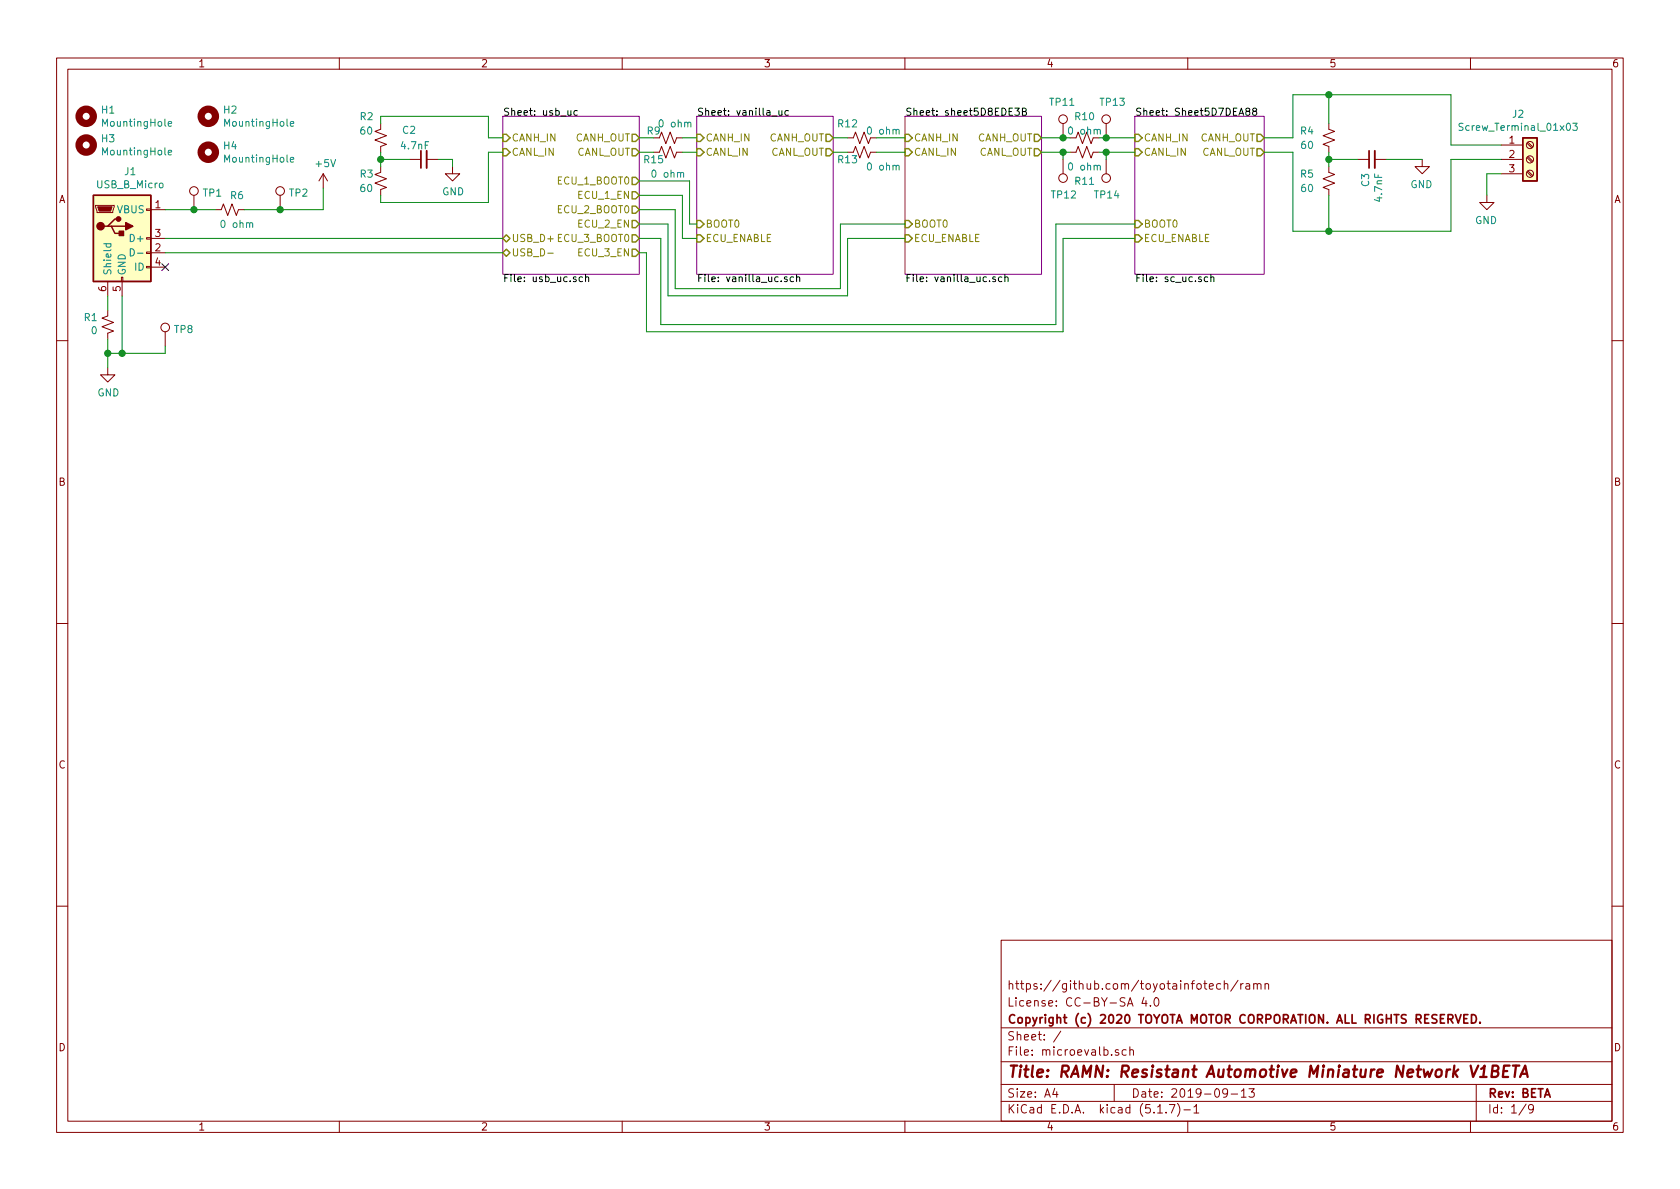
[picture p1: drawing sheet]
<svg xmlns="http://www.w3.org/2000/svg" width="297mm" height="210mm" viewBox="0 0 297 210" stroke-linecap="round" stroke-linejoin="round" font-family="sans-serif">
<g fill="none" stroke="#840000" stroke-width=".18">
<path d="M10 10.3h277v189.9h-277zM12 12.2h273v186.1h-273zM60 10.3v1.9M110 10.3v1.9M160 10.3v1.9M210 10.3v1.9M260 10.3v1.9M16.9 36.3h3.3v.3l-.3 1h-2.8zM25.9 37h.8v.2h-.8zM26.7 37.1h2.5M34.3 34.5v2.6M38.1 37.1h1l.4-1 .8 2 .7-2 .8 2 .4-1h1"/>
<path d="M49.5 34.5v2.6M57.1 30.7l-.7 1.3M57.1 30.7v2.6M57.1 30.7l.8 1.3M67.3 21.8v1.1l-1 .3 2 .8-2 .8 2 .7-1 .4v1M67.3 29.5v1l-1 .4 2 .7-2 .8 2 .7-1 .4v1M72.4 28.2h2M75.4 28.2h2.1M80 29.5v1.2h1.3l-1.3 1.3-1.3-1.3h1.3M115.6 26.9h1l.4-1 .7 2 .8-2 .8 2 .3-1h1M116.6 24.4l.4-1 .7 2 .8-2 .8 2 .3-1h1M149.9 24.4h1l.4-1 .7 2 .8-2 .7 2 .4-1"/>
<path d="M149.9 26.9h1l.4-1 .7 2 .8-2 .7 2 .4-1h1M188 21.8v2.6M188 28.2v2.5M189.2 26.9h1l.4-1 .8 2 .8-2 .7 2 .4-1h1M190.2 24.4l.4-1 .8 2 .8-2 .7 2 .4-1M195.6 21.8v2.6M195.6 28.2v2.5M234.9 29.5v1l1.1 .4-2.1 .7 2.1 .8-2.1 .7 1 .4v1M234.9 21.8v1.1l1.1 .3-2.1 .8 2.1 .8-2.1 .7 1 .4v1M240 28.2h2.1M243.1 28.2h2M251.5 28.2v1.3h-1.3l1.3 1.2 1.2-1.2h-1.2"/>
<path d="M262.9 34.5v1.3h-1.3l1.3 1.3 1.3-1.3h-1.3M265.4 28.2h3.8M265.4 25.6h3.8M265.4 30.7h3.8M270 30.4l.8 .8M270 27.9l.8 .8M270 25.3l.8 .9M270.2 30.2l.8 .9M270.2 27.7l.8 .8M270.2 25.1l.8 .9M19 54.9v1l-1 .4 2.1 .7-2.1 .8 2.1 .7-1.1 .4v1M19 49.8v2.5"/>
<path d="M21.5 49h.2v.8h-.2zM21.6 49.8v2.5M25.9 47.1h.8v.3h-.8zM25.9 44.6h.8v.2h-.8zM25.9 42h.8v.3h-.8zM26.7 44.7h2.5M26.7 42.2h2.5M26.7 47.2h2.5M29.2 58.7v2.5M10 60.2h2M19 65v1.3h1.3l-1.3 1.3-1.2-1.3h1.2M285 60.2h2"/>
<path d="M10 110.3h2M285 110.3h2M10 160.2h2M177 166.3h108v32h-108zM202.3 176.3l-.4 1.1h.9M202.6 176.9v1M203.4 177.8v.1M204.2 176.6l.2-.2a.8 .8 0 0 1 .5 .8 .8 .8 0 0 1-.5 .7l-.2-.1-.2-.4zM213.8 174.4l.7-.1v-.3l-.5-.1-.2 .2 .1 .7h.6M215.8 174l-.4-.1-.3 .3 .1 .6 .2 .1 .4-.1M216.5 174.1l.2-.2 .3 .1 .1 .9M216.5 173.4v1.5"/>
<path d="M218.9 173.3l-1.3 2M219.4 173.9v1M219.8 173.9l-.4 .3M220.3 174h.6l.1 .9M221 174.3l-.6 .1a.29 .29 0 0 0-.2 .2 .29 .29 0 0 0 .2 .3l.6-.1M221.7 174.1l.2-.2 .3 .1 .1 .9M221.7 173.9v1M222.3 174.1a.36 .36 0 0 1 .3-.2 .36 .36 0 0 1 .4 .2v.8M223.7 174.1l.2-.2 .3 .1 .1 .9M223.7 173.9v1M285 160.2h2M60 198.3v1.9"/>
<path d="M110 198.3v1.9M160 198.3v1.9M177 194.8h108M177 191.8h108M177 187.8h108M177 181.8h108M186.5 192.5l-.4 1h1M186.8 193v1M187.6 182.3l-1.3 2M197 191.8v3M197.8 185.7a.37 .37 0 0 0-.6 .1l.1 .2 .5 .2v.1l-.2 .3-.4-.1M199.1 185.7l-.4-.1-.3 .3 .1 .6 .2 .1 .4-.1"/>
<path d="M199.8 185.7a.37 .37 0 0 1 .6 .1v.8M199.8 185.1v1.5M204.7 196.8h.8M206.2 196.7v.1M206.8 195.3h.9l-.6 1.5M208.2 195.1a1.71 1.71 0 0 1 0 2.3M209.3 196.3h1.2M210 198.3v1.9M211.1 195.8l.4-.5v1.5M211.1 196.8h.9M217 193.2l-.1 .2a.48 .48 0 0 1-.6-.1v-.6a.48 .48 0 0 1 .6-.1l.1 .1a1.19 1.19 0 0 1-.2 1.2l-.5 .1M217.7 193.5h1.1"/>
<path d="M219.5 193l.4-.5v1.5M219.5 194h.8M220.8 192.5h1l-.5 .6 .4 .1v.7l-.2 .1-.7-.1M260 198.3v1.9M261 191.8v6.5M269.8 195.2l-1.2 2M271.1 196l-.3 .3-.4-.1-.1-.2v-.4l.1-.2 .4-.1 .2 .2a1.19 1.19 0 0 1-.2 1.2l-.4 .1"/>
<circle cx="34.3" cy="33.8" r=".76"/>
<circle cx="49.5" cy="33.8" r=".76"/>
<circle cx="188" cy="31.5" r=".76"/>
<circle cx="188" cy="21.1" r=".76"/>
<circle cx="195.6" cy="21.1" r=".76"/>
<circle cx="195.6" cy="31.5" r=".76"/>
<circle cx="270.5" cy="28.2" r=".63"/>
<circle cx="270.5" cy="25.6" r=".63"/>
<circle cx="270.5" cy="30.7" r=".63"/>
<circle cx="29.2" cy="57.9" r=".76"/>
</g>
<path d="M261.7 190.4h1.1M261.9 189l.6-.6-.2 2M263.8 189.4l.9-.1a.47 .47 0 0 0 .3-.5 .47 .47 0 0 0-.4-.4h-.7l-.2 2h.8a.53 .53 0 0 0 .4-.5 .53 .53 0 0 0-.4-.5M265.8 189.4h.7M266.9 188.4h-1l-.2 2h.9M267.5 188.4h1.1M268 188.4l-.2 2M268.8 190.4l.9-2 .4 2M269 189.9h1" fill="none" stroke="#840000" stroke-width=".41"/>
<path d="M74.4 26.7v3M242.1 26.7v3M257.3 179.4l.5 1.5 .5-1.5M259.5 179.4h-.7v1.5h.7M260.2 179.4a.76 .76 0 0 1 .8 .8 .76 .76 0 0 1-.8 .7zM258.8 180.1h.5M261.7 180.8v.1" fill="none" stroke="#840000" stroke-width=".3"/>
<path d="M88.9 20.6h24.1v27.9h-24.1zM123.2 20.6h24.1v27.9h-24.1zM160 20.6h24.1v27.9h-24.1zM200.7 20.6h22.8v27.9h-22.8z" fill="none" stroke="#840084" stroke-width=".18"/>
<g fill="none" stroke="#000" stroke-width=".18">
<path d="M100.4 19.6l.1 .7 .3 .1 .1-.1M100.9 19.6v.8M102.1 19.6h-.4l-.2 .2 .1 .5h.5M137.7 19.6l.1 .7 .3 .1 .2-.1M138.3 19.6v.8M139.4 19.6h-.4l-.2 .2 .1 .5h.5M179.4 19.1h.8l-.4 .5 .4 .1-.1 .6-.5 .1-.2-.1M180.8 19.7h.5l.1-.2v-.3l-.6-.1v1.3h.5l.1-.1 .1-.3-.3-.3M220.5 19.7l-.2-.1v-.4l.5-.1 .1 .1v.4l-.5 .1-.1 .2v.3l.2 .2h.3l.2-.2-.1-.4-.1-.1M221.7 19.7l-.2-.3 .2-.3h.2l.3 .3-.1 .2-.5 .1-.1 .2v.3l.2 .2 .4-.1 .1-.1v-.3l-.3-.2M136.4 20.5h1M103 49h-.4l-.2 .2 .1 .6h.5"/>
<path d="M103.5 49.1l.2-.1h.3l.1 .8M103.5 48.5v1.3M139.2 49h-.3l-.2 .1v.2l.5 .1v.4h-.5M140.3 49h-.3l-.3 .2 .1 .6h.5M140.8 49.1l.2-.1h.3l.1 .8M140.8 48.5v1.3M176 49h-.3l-.2 .1 .1 .2 .4 .1v.4h-.5M177.1 49h-.3l-.3 .2 .2 .6h.4M177.7 49.1l.2-.1h.3v.8M177.7 48.5v1.3M213.5 49h-.3l-.3 .2 .2 .6h.4M214.1 49.1l.2-.1h.3v.8"/>
<path d="M214.1 48.5v1.3"/>
</g>
<g fill="none" stroke="#848400" stroke-width=".25">
<path d="M88.9 26.3h.6l.7 .6-.7 .7h-.6zM88.9 23.7h.6l.7 .7-.7 .6h-.6zM111.8 26.3h.6l.6 .6-.6 .7h-.6zM111.8 23.7h.6l.6 .7-.6 .6h-.6zM111.8 39h.6l.6 .6-.6 .7h-.6zM111.8 33.9h.6l.6 .6-.6 .7h-.6zM111.8 36.4h.6l.6 .7-.6 .6h-.6zM111.8 31.4h.6l.6 .6-.6 .6h-.6zM123.2 26.3h.6l.7 .6-.7 .7h-.6zM123.2 23.7h.6l.7 .7-.7 .6h-.6zM123.2 39h.6l.7 .6-.7 .7h-.6zM146 26.3h.7l.6 .6-.6 .7h-.7z"/>
<path d="M146 23.7h.7l.6 .7-.6 .6h-.7zM160 26.3h.7l.6 .6-.6 .7h-.7zM160 23.7h.7l.6 .7-.6 .6h-.7zM160 39h.7l.6 .6-.6 .7h-.7zM182.9 26.3h.6l.6 .6-.6 .7h-.6zM182.9 23.7h.6l.6 .7-.6 .6h-.6zM200.7 26.3h.6l.6 .6-.6 .7h-.6zM200.7 23.7h.6l.6 .7-.6 .6h-.6zM200.7 39h.6l.6 .6-.6 .7h-.6zM222.2 26.3h.7l.6 .6-.6 .7h-.7zM222.2 23.7h.7l.6 .7-.6 .6h-.7zM88.9 44.7l.6-.6 .7 .6-.7 .6z"/>
<path d="M88.9 42.2l.6-.7 .7 .7-.7 .6zM111.8 44.1h.6l.6 .6-.6 .6h-.6zM111.8 41.5h.6l.6 .7-.6 .6h-.6zM123.2 41.5h.6l.7 .7-.7 .6h-.6zM160 41.5h.7l.6 .7-.6 .6h-.7zM200.7 41.5h.6l.6 .7-.6 .6h-.6z"/>
</g>
<path d="M96.9 44.8h.9" fill="none" stroke="#848400" stroke-width=".18"/>
<g fill="#ffffc2" stroke="#ffffc2" stroke-width=".18">
<path d="M16.5 34.5h10.2v15.3h-10.2z"/>
<path d="M269.2 24.4h2.6v7.6h-2.6z"/>
</g>
<path d="M16.5 34.5h10.2v15.3h-10.2zM19 40h.7l.6 1.3h1.3M19.7 40h2.5M21 38.7h-.7l-1.3 1.3h-.6M269.2 24.4h2.6v7.6h-2.6z" fill="none" stroke="#840000" stroke-width=".25"/>
<g fill="#840000" stroke="#840000" stroke-width=".25">
<path d="M21.1 40.9h.7v.8h-.7z"/>
<path d="M22.2 39.4l1.3 .6-1.3 .6z"/>
<circle cx="17.8" cy="40" r=".63"/>
<circle cx="21" cy="38.7" r=".38"/>
</g>
<path d="M17.3 36.6h2.5l-.2 .7h-2.1z" fill="#840000" stroke="#840000" stroke-width=".18"/>
<path d="M29.7 27l.7-.1-.1-.3h-.4l-.2 .1 .1 .7h.5M29.7 21.9l.7-.1-.1-.3h-.4l-.2 .2 .1 .6h.5M51.3 28.2l.6-.1v-.2l-.4-.1-.2 .2 .1 .6h.5M51.3 21.9l.6-.1v-.3h-.4l-.2 .2 .1 .6h.5M258.7 21.9l-.5-.1-.2 .1 .1 .4 .5 .3 .1 .2-.3 .3-.4-.1M278.1 21.8h.8l-.4 .5 .3 .1v.6l-.5 .1-.2-.2M18.3 43.1h1.3M18.8 43.1v.4l.2 .2 .6-.1v-.5M23 44a.64 .64 0 0 1 .8 .6 .64 .64 0 0 1-.8 .7zM24.3 44.8h1" fill="none" stroke="#008484" stroke-width=".18"/>
<path d="M75.4 26.7v3M243.1 26.7v3" fill="none" stroke="#840000" stroke-width=".33"/>
<g fill="none" stroke="#840000" stroke-width="1.3">
<circle cx="15.2" cy="25.6" r="1.27"/>
<circle cx="15.2" cy="20.6" r="1.27"/>
<circle cx="36.8" cy="20.6" r="1.27"/>
<circle cx="36.8" cy="26.9" r="1.27"/>
</g>
<g fill="none" stroke="#008400" stroke-width=".18">
<path d="M234.9 16.8v5M29.2 37.1h8.9M57.1 33.3v3.8h-13.9M67.3 21.8v-1.2h19.1v3.8h2.5M67.3 28.2h5.1M67.3 26.9v2.6M77.5 28.2h2.5v1.3M88.9 26.9h-2.5v8.9h-19.1v-1.3M113 26.9h2.6M113 24.4h2.6M113 34.5h7.6v7.7h2.6M113 39.6h5.1v12.7h31.8v-10.1h10.1"/>
<path d="M113 37.1h6.4v13.9h29.2v-11.4h11.4M113 32h8.9v7.6h1.3M120.6 26.9h2.6M120.6 24.4h2.6M147.3 26.9h2.6M147.3 24.4h2.6M154.9 26.9h5.1M154.9 24.4h5.1M184.1 26.9h5.1M184.1 24.4h5.1M188 26.9v1.3M194.3 26.9h6.4"/>
<path d="M194.3 24.4h6.4M195.6 26.9v1.3M200.7 39.6h-14v17.8h-69.9v-15.2h-3.8M223.5 24.4h5.1v-7.6h27.9v8.8h8.9M223.5 26.9h5.1v14h27.9v-12.7h8.9M234.9 26.9v2.6M234.9 34.5v6.4M234.9 28.2h5.1M245.1 28.2h6.4M265.4 30.7h-2.5v3.8M19 52.3v2.6M19 59.9v5.1"/>
<path d="M21.6 52.3v10.2M29.2 42.2h59.7M29.2 44.7h59.7M200.7 42.2h-12.7v16.5h-73.7v-14h-1.3M29.2 61.2v1.3h-10.2"/>
</g>
<g fill="#008400" stroke="#008400" stroke-width=".25">
<circle cx="195.6" cy="24.4" r=".51"/>
<circle cx="235" cy="16.8" r=".51"/>
<circle cx="235" cy="40.9" r=".51"/>
<circle cx="19" cy="62.5" r=".51"/>
<circle cx="21.6" cy="62.5" r=".51"/>
<circle cx="67.3" cy="28.2" r=".51"/>
<circle cx="235" cy="28.2" r=".51"/>
<circle cx="49.5" cy="37.1" r=".51"/>
<circle cx="34.3" cy="37.1" r=".51"/>
<circle cx="188" cy="24.4" r=".51"/>
<circle cx="188" cy="26.9" r=".51"/>
<circle cx="195.6" cy="26.9" r=".51"/>
</g>
<path d="M28.6 46.6l1.2 1.2M29.8 46.6l-1.2 1.2" fill="none" stroke="#000084" stroke-width=".18"/>
<text font-size="2.8" fill="#840000" x="178" y="190.5">Title: RAMN: Resistant Automotive Miniature Network V1BETA</text>
<g font-size="2.1" fill="#840000">
<text x="178" y="178">License: CC-BY-SA 4.0</text>
<text x="178" y="175">https://github.com/toyotainfotech/ramn</text>
<text x="178" y="184">Sheet: /</text>
<text x="178" y="181">Copyright (c) 2020 TOYOTA MOTOR CORPORATION. ALL RIGHTS RESERVED.</text>
<text x="178" y="186.7">File: microevalb.sch</text>
<text x="178" y="196.9">KiCad E.D.A. kicad (5.1.7)-1</text>
<text x="178" y="194.1">Size: A4</text>
<text x="200" y="194.1">Date: 2019-09-13</text>
<text x="263" y="194.1">Rev: BETA</text>
<text x="263" y="196.9">Id: 1/9</text>
</g>
<g font-size="1.8" fill="#840000">
<text x="35" y="11.9">1</text>
<text x="85" y="11.9">2</text>
<text x="135" y="11.9">3</text>
<text x="185" y="11.9">4</text>
<text x="235" y="11.9">5</text>
<text x="285" y="11.9">6</text>
<text x="266.9" y="25.4">1</text>
<text x="266.9" y="27.9">2</text>
<text x="10.4" y="35.9">A</text>
<text x="266.9" y="30.5">3</text>
<text x="285.4" y="35.9">A</text>
<text x="27.5" y="36.8">1</text>
<text x="27.5" y="41.9">3</text>
<text x="27.5" y="44.4">2</text>
<text x="27.5" y="47">4</text>
<text x="18.8" y="51.5" transform="rotate(-90 18.8 51.5)">6</text>
<text x="21.3" y="51.5" transform="rotate(-90 21.3 51.5)">5</text>
<text x="10.4" y="85.9">B</text>
<text x="285.4" y="85.9">B</text>
<text x="10.4" y="135.9">C</text>
<text x="285.4" y="135.9">C</text>
<text x="10.4" y="185.9">D</text>
<text x="285.4" y="185.9">D</text>
<text x="35" y="199.9">1</text>
<text x="85" y="199.9">2</text>
<text x="135" y="199.9">3</text>
<text x="185" y="199.9">4</text>
<text x="235" y="199.9">5</text>
<text x="285" y="199.9">6</text>
</g>
<g font-size="1.8" fill="#008484">
<text x="18" y="20.1">H1</text>
<text x="18.3" y="22.4">MountingHole</text>
<text x="39.6" y="20.1">H2</text>
<text x="39.9" y="22.4">MountingHole</text>
<text x="63.7" y="21.3">R2</text>
<text x="63.8" y="23.8">60</text>
<text x="71.2" y="23.7">C2</text>
<text x="114.5" y="23.8">R9</text>
<text x="116.8" y="22.5">0 ohm</text>
<text x="148.2" y="22.5">R12</text>
<text x="153.6" y="23.8">0 ohm</text>
<text x="185.7" y="18.7">TP11</text>
<text x="189.2" y="23.8">0 ohm</text>
<text x="190.1" y="21.3">R10</text>
<text x="194.6" y="18.7">TP13</text>
<text x="230" y="23.8">R4</text>
<text x="258.7" y="23.1">Screw_Terminal_01x03</text>
<text x="267.5" y="20.8">J2</text>
<text x="18" y="25.2">H3</text>
<text x="18.3" y="27.5">MountingHole</text>
<text x="39.6" y="26.4">H4</text>
<text x="39.9" y="28.7">MountingHole</text>
<text x="55.9" y="29.6">+5V</text>
<text x="71" y="26.4">4.7nF</text>
<text x="113.9" y="28.9">R15</text>
<text x="148.2" y="28.9">R13</text>
<text x="230.1" y="26.3">60</text>
<text x="17.2" y="33.3">USB_B_Micro</text>
<text x="22.1" y="31">J1</text>
<text x="35.9" y="34.8">TP1</text>
<text x="40.8" y="35.2">R6</text>
<text x="51.2" y="34.8">TP2</text>
<text x="63.7" y="31.4">R3</text>
<text x="63.8" y="34">60</text>
<text x="78.2" y="34.5">GND</text>
<text x="115.5" y="31.4">0 ohm</text>
<text x="153.6" y="30.1">0 ohm</text>
<text x="186" y="35.1">TP12</text>
<text x="189.2" y="30.1">0 ohm</text>
<text x="190.1" y="32.7">R11</text>
<text x="193.6" y="35.1">TP14</text>
<text x="230" y="31.4">R5</text>
<text x="230.1" y="34">60</text>
<text x="242.1" y="33" transform="rotate(-90 242.1 33)">C3</text>
<text x="244.4" y="35.5" transform="rotate(-90 244.4 35.5)">4.7nF</text>
<text x="249.4" y="33.3">GND</text>
<text x="20.8" y="37.7">VBUS</text>
<text x="39.3" y="40.3">0 ohm</text>
<text x="260.8" y="39.6">GND</text>
<text x="23.3" y="42.8">D+</text>
<text x="23.9" y="47.9">ID</text>
<text x="19.7" y="48.8" transform="rotate(-90 19.7 48.8)">Shield</text>
<text x="22.2" y="48.8" transform="rotate(-90 22.2 48.8)">GND</text>
<text x="14.9" y="56.8">R1</text>
<text x="16.2" y="59.1">0</text>
<text x="30.9" y="58.9">TP8</text>
<text x="17.2" y="70.1">GND</text>
</g>
<g font-size="1.8">
<text x="88.9" y="20.5">Sheet: usb_uc</text>
<text x="123.2" y="20.5">Sheet: vanilla_uc</text>
<text x="160" y="20.5">Sheet: sheet5D8EDE3B</text>
<text x="200.7" y="20.5">Sheet: Sheet5D7DEA88</text>
<text x="88.9" y="49.9">File: usb_uc.sch</text>
<text x="123.2" y="49.9">File: vanilla_uc.sch</text>
<text x="160" y="49.9">File: vanilla_uc.sch</text>
<text x="200.7" y="49.9">File: sc_uc.sch</text>
</g>
<g font-size="1.8" fill="#848400">
<text x="90.4" y="27.6">CANL_IN</text>
<text x="90.4" y="25">CANH_IN</text>
<text x="101.7" y="25">CANH_OUT</text>
<text x="101.9" y="27.6">CANL_OUT</text>
<text x="124.7" y="27.6">CANL_IN</text>
<text x="124.7" y="25">CANH_IN</text>
<text x="136" y="25">CANH_OUT</text>
<text x="136.2" y="27.6">CANL_OUT</text>
<text x="161.5" y="27.6">CANL_IN</text>
<text x="161.5" y="25">CANH_IN</text>
<text x="172.8" y="25">CANH_OUT</text>
<text x="173" y="27.6">CANL_OUT</text>
<text x="202.2" y="27.6">CANL_IN</text>
<text x="202.2" y="25">CANH_IN</text>
<text x="212.2" y="25">CANH_OUT</text>
<text x="212.4" y="27.6">CANL_OUT</text>
<text x="98.7" y="32.6">ECU_1_BOOT0</text>
<text x="102.4" y="35.2">ECU_1_EN</text>
<text x="98.7" y="37.7">ECU_2_BOOT0</text>
<text x="102.4" y="40.3">ECU_2_EN</text>
<text x="124.7" y="40.3">BOOT0</text>
<text x="161.5" y="40.3">BOOT0</text>
<text x="202.2" y="40.3">BOOT0</text>
<text x="90.4" y="45.3">USB_D-</text>
<text x="90.4" y="42.8">USB_D+</text>
<text x="98.7" y="42.8">ECU_3_BOOT0</text>
<text x="102.4" y="45.3">ECU_3_EN</text>
<text x="124.7" y="42.8">ECU_ENABLE</text>
<text x="161.5" y="42.8">ECU_ENABLE</text>
<text x="202.2" y="42.8">ECU_ENABLE</text>
</g>
</svg>
